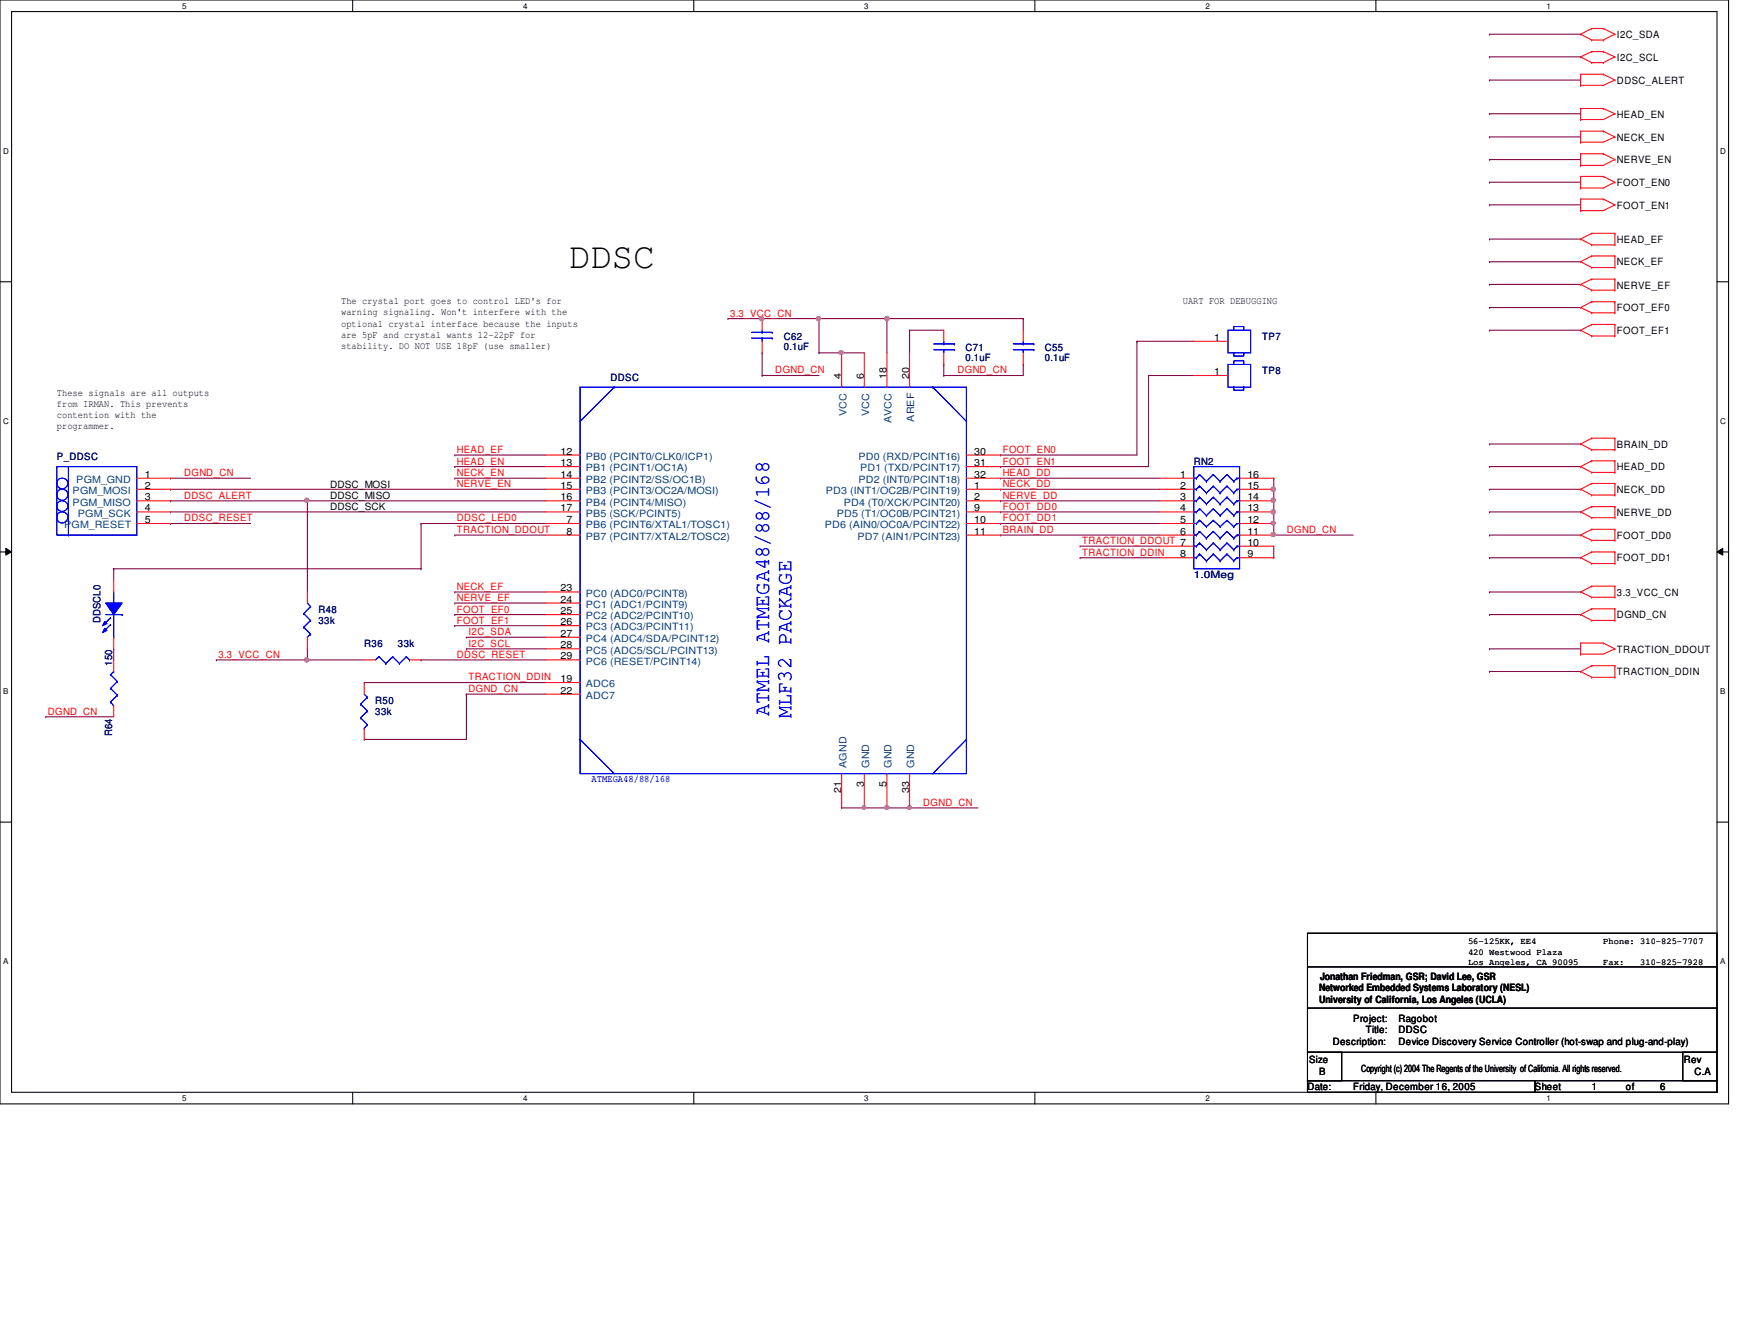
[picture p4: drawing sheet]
<svg xmlns="http://www.w3.org/2000/svg" width="279mm" height="216mm" viewBox="0 0 279 216" stroke-linecap="round" stroke-linejoin="round" font-family="sans-serif">
<path d="M0 0h278v177.5h-278zM1.9 1.9h274.3v173.7h-274.3z" fill="none" stroke="#000" stroke-width=".17"/>
<g fill="#fff">
<path d="M29.3 .3h.7v1.4h-.7z"/>
<path d="M29.3 175.9h.7v1.4h-.7z"/>
</g>
<path d="M56.7 0v1.9M56.7 175.6v1.9" fill="none" stroke="#000" stroke-width=".17"/>
<g fill="#fff">
<path d="M84.2 .3h.6v1.4h-.6z"/>
<path d="M84.2 175.9h.6v1.4h-.6z"/>
</g>
<path d="M111.6 0v1.9M111.6 175.6v1.9" fill="none" stroke="#000" stroke-width=".17"/>
<g fill="#fff">
<path d="M139 .3h.7v1.4h-.7z"/>
<path d="M139 175.9h.7v1.4h-.7z"/>
</g>
<path d="M166.5 0v1.9M166.5 175.6v1.9" fill="none" stroke="#000" stroke-width=".17"/>
<g fill="#fff">
<path d="M193.9 .3h.7v1.4h-.7z"/>
<path d="M193.9 175.9h.7v1.4h-.7z"/>
</g>
<path d="M221.3 0v1.9M221.3 175.6v1.9" fill="none" stroke="#000" stroke-width=".17"/>
<g fill="#fff">
<path d="M248.8 .3h.6v1.4h-.6z"/>
<path d="M248.8 175.9h.6v1.4h-.6z"/>
<path d="M.5 23.5h.9v1.5h-.9z"/>
<path d="M276.7 23.5h.9v1.5h-.9z"/>
<path d="M.5 67h.9v1.4h-.9z"/>
<path d="M276.7 67h.9v1.4h-.9z"/>
</g>
<path d="M0 45.3h1.9M276.2 45.3h1.8" fill="none" stroke="#000" stroke-width=".17"/>
<g fill="#fff">
<path d="M.5 110.4h.9v1.4h-.9z"/>
<path d="M276.7 110.4h.8v1.4h-.8z"/>
</g>
<path d="M0 88.7h1.9M276.2 88.7h1.8" fill="none" stroke="#000" stroke-width=".17"/>
<path d="M.9 88.1l1 .6-1 .5zM276.2 88.7l.9-.6v1.1z" fill="#000"/>
<path d="M.9 88.1l1 .6-1 .5zM276.2 88.7l.9-.6v1.1z" fill="none" stroke="#000" stroke-width=".16"/>
<g fill="#fff">
<path d="M.5 153.8h.8v1.5h-.8z"/>
<path d="M276.7 153.8h.8v1.5h-.8z"/>
</g>
<path d="M0 132.2h1.9M276.2 132.2h1.8" fill="none" stroke="#000" stroke-width=".17"/>
<path d="M142.7 51.2h.1M142.7 51.2h21.9" fill="none" stroke="#800040" stroke-width=".17"/>
<circle cx="142.7" cy="51.2" r=".35" fill="#f0f"/>
<circle cx="142.7" cy="51.2" r=".35" fill="none" stroke="#f0f" stroke-width=".17"/>
<g fill="none" stroke="#800040" stroke-width=".17">
<path d="M164.6 58.6h.1M164.6 51.2h.1M164.6 51.2v1.9M164.6 58.6v1.8M27.4 76.9h.1M27.4 76.9h12.9M27.4 82.3h.1M27.4 82.3h60.4M49.4 80.5h.1M49.4 80.5h38.4M135.4 129.9h.1M135.4 129.9h3.6"/>
<path d="M146.3 129.9h.1M146.3 129.9h11"/>
</g>
<circle cx="146.3" cy="129.8" r=".33" fill="#f0f"/>
<circle cx="146.3" cy="129.8" r=".33" fill="none" stroke="#f0f" stroke-width=".17"/>
<path d="M135.4 56.7h.1M135.4 56.7h3.6" fill="none" stroke="#800040" stroke-width=".17"/>
<circle cx="135.3" cy="56.7" r=".33" fill="#f0f"/>
<circle cx="135.3" cy="56.7" r=".33" fill="none" stroke="#f0f" stroke-width=".17"/>
<g fill="none" stroke="#800040" stroke-width=".17">
<path d="M122.6 51.2h.1M122.6 51.2h9.1M131.7 51.2h.1M131.7 51.2v5.5M142.7 51.2h.1M142.7 51.2v5.5M146.3 53.1h.1M146.3 53.1v3.6M146.3 53.1h5.5M151.8 58.6h.1M151.8 58.6v1.8M27.4 78.7h.1"/>
<path d="M27.4 78.7h60.4M73.2 73.2h.1M73.2 75h.1M73.2 73.2h14.6M73.2 75h14.6M151.8 60.4h.1M151.8 60.4h12.8M67.7 106.1h.1M67.7 106.1h20.1M75 104.3h.1M75 102.4h.1M75 104.3h12.8"/>
<path d="M75 102.4h12.8"/>
</g>
<circle cx="131.6" cy="51.2" r=".35" fill="#f0f"/>
<circle cx="131.6" cy="51.2" r=".35" fill="none" stroke="#f0f" stroke-width=".17"/>
<circle cx="122.5" cy="51.2" r=".35" fill="#f0f"/>
<circle cx="122.5" cy="51.2" r=".35" fill="none" stroke="#f0f" stroke-width=".17"/>
<path d="M117.1 51.2h.1M117.1 51.2h5.5M122.6 56.7h.1M122.6 56.7v3.7M73.2 76.9h.1M73.2 76.9h14.6M122.6 60.4h.1M122.6 60.4h9.1M27.4 84.2h.1M27.4 84.2h12.9M139 129.9h.1M139 129.9h3.7" fill="none" stroke="#800040" stroke-width=".17"/>
<circle cx="139" cy="129.8" r=".31" fill="#f0f"/>
<circle cx="139" cy="129.8" r=".31" fill="none" stroke="#f0f" stroke-width=".17"/>
<g fill="none" stroke="#800040" stroke-width=".17">
<path d="M131.7 56.7h.1M131.7 51.2h.1M131.7 56.7h3.7M131.7 51.2h11M161 73.2h.1M161 75h.1M161 76.9h.1M161 78.7h.1M161 73.2h21.9M161 75h23.7M161 76.9h25.6M161 78.7h25.6"/>
<path d="M204.9 76.9h.1M204.9 76.9v1.8M67.7 84.2h.1M67.7 84.2h20.1M73.2 95.2h.1M73.2 96.9h.1M73.2 98.8h.1M73.2 95.2h14.6M73.2 96.9h14.6M73.2 98.8h14.6M161 80.5h.1M161 82.3h.1"/>
<path d="M161 84.2h.1M161 86h.1M161 84.2h25.6M161 80.5h25.6M161 82.3h25.6M161 86h25.6M204.9 82.3h.1M204.9 82.3v1.9M73.2 100.6h.1M73.2 100.6h14.6M75 111.6h.1M75 111.6h12.8"/>
</g>
<circle cx="204.8" cy="82.3" r=".35" fill="#f0f"/>
<circle cx="204.8" cy="82.3" r=".35" fill="none" stroke="#f0f" stroke-width=".17"/>
<path d="M204.9 80.5h.1M204.9 80.5v1.8" fill="none" stroke="#800040" stroke-width=".17"/>
<circle cx="204.8" cy="80.4" r=".35" fill="#f0f"/>
<circle cx="204.8" cy="80.4" r=".35" fill="none" stroke="#f0f" stroke-width=".17"/>
<path d="M204.9 78.7h.1M204.9 78.7v1.8" fill="none" stroke="#800040" stroke-width=".17"/>
<circle cx="204.8" cy="78.6" r=".35" fill="#f0f"/>
<circle cx="204.8" cy="78.6" r=".35" fill="none" stroke="#f0f" stroke-width=".17"/>
<g fill="none" stroke="#800040" stroke-width=".17">
<path d="M239.6 5.5h.1M239.6 9.1h.1M239.6 18.3h.1M239.6 5.5h14.7M239.6 9.1h14.7M239.6 18.3h14.7M239.6 32.9h.1M239.6 29.3h.1M239.6 25.7h.1M239.6 22h.1M239.6 32.9h14.7M239.6 29.3h14.7"/>
<path d="M239.6 25.7h14.7M239.6 22h14.7M204.9 86h.1M204.9 86h12.8"/>
</g>
<circle cx="204.8" cy="85.9" r=".35" fill="#f0f"/>
<circle cx="204.8" cy="85.9" r=".35" fill="none" stroke="#f0f" stroke-width=".17"/>
<g fill="none" stroke="#800040" stroke-width=".17">
<path d="M239.6 12.9h.1M239.6 12.9h14.7M239.6 38.4h.1M239.6 38.4h14.7M239.6 45.7h.1M239.6 42.1h.1M239.6 53.1h.1M239.6 49.4h.1M239.6 45.7h14.7M239.6 42.1h14.7M239.6 53.1h14.7M239.6 49.4h14.7"/>
<path d="M239.6 78.7h.1M239.6 75h.1M239.6 71.4h.1M239.6 78.7h14.7M239.6 75h14.7M239.6 71.4h14.7M173.7 89.7h.1M173.7 89.7h12.9M204.9 84.2h.1M204.9 84.2v1.8M239.6 82.3h.1M239.6 89.7h.1"/>
<path d="M239.6 86h.1M239.6 95.2h.1M239.6 98.8h.1M239.6 89.7h14.7M239.6 82.3h14.7M239.6 86h14.7M239.6 95.2h14.7M239.6 98.8h14.7"/>
</g>
<circle cx="204.8" cy="84.1" r=".33" fill="#f0f"/>
<circle cx="204.8" cy="84.1" r=".33" fill="none" stroke="#f0f" stroke-width=".17"/>
<g fill="none" stroke="#800040" stroke-width=".17">
<path d="M182.9 54.9h.1M182.9 54.9v18.3M182.9 54.9h9.1M184.7 60.4h.1M184.7 60.4h7.3M184.7 60.4v14.6M18.3 91.4h.1M18.3 91.4v1.9M18.3 91.4h49.4M49.4 80.5h.1M49.4 80.5v14.7M73.2 86h.1"/>
<path d="M73.2 86h14.6M7.4 115.2h.1M7.4 115.2h10.9M18.3 104.3h.1M18.3 104.3v1.8M58.6 109.7h.1M58.6 118.9h.1M58.6 109.7h29.2M75 111.6h.1M75 111.6v7.3h-16.4M239.6 104.3h.1M239.6 107.9h.1"/>
<path d="M239.6 104.3h14.7M239.6 107.9h14.7"/>
</g>
<circle cx="49.3" cy="80.4" r=".35" fill="#f0f"/>
<circle cx="49.3" cy="80.4" r=".35" fill="none" stroke="#f0f" stroke-width=".17"/>
<path d="M27.4 80.5h.1M27.4 80.5h22M49.4 106.1h.1M49.4 106.1h9.2" fill="none" stroke="#800040" stroke-width=".17"/>
<circle cx="49.3" cy="106.1" r=".35" fill="#f0f"/>
<circle cx="49.3" cy="106.1" r=".35" fill="none" stroke="#f0f" stroke-width=".17"/>
<path d="M67.7 91.4h.1M67.7 84.2v7.2M173.7 87.8h.1M173.7 87.8h12.9M204.9 89.7h.1M204.9 87.8v1.9M34.8 106.1h.1M49.4 104.3h.1M49.4 104.3v1.8h-14.6M142.7 129.9h.1M142.7 129.9h3.6" fill="none" stroke="#800040" stroke-width=".17"/>
<circle cx="142.7" cy="129.8" r=".33" fill="#f0f"/>
<circle cx="142.7" cy="129.8" r=".33" fill="none" stroke="#f0f" stroke-width=".17"/>
<g fill="none" stroke="#f00" stroke-width=".17">
<path d="M254.3 5.5h.1M254.3 9.1h.1M254.3 17.4h.1M254.3 19.2h.1M254.3 11.9h.1M254.3 13.7h.1M254.3 11.9v1.8M254.3 17.4v1.8M254.3 5.5l1.7 .9M254.3 9.1l1.7 1M254.3 17.4h3.6M254.3 11.9h3.6"/>
<path d="M256 4.6h.1M256 6.4h.1M256 8.3h.1M256 10.1h.1M256 4.6l-1.7 .9M256 4.6h1.9M256 6.4h1.9M256 8.3l-1.7 .8M256 8.3h1.9M256 10.1h1.9M257.9 4.6h.1M257.9 6.4h.1"/>
<path d="M257.9 8.3h.1M257.9 10.1h.1M257.9 17.4h.1M257.9 11.9h.1M257.9 4.6l1.9 .9M257.9 8.3l1.9 .8M257.9 17.4l1.9 .9M257.9 11.9l1.9 1M259.8 5.5h.1M259.8 9.1h.1M259.8 18.3h.1M259.8 12.9h.1"/>
<path d="M259.8 5.5l-1.9 .9M259.8 9.1l-1.9 1M259.8 18.3l-1.9 .9h-3.6M259.8 12.9l-1.9 .8h-3.6M254.3 32h.1M254.3 33.9h.1M254.3 24.7h.1M254.3 26.6h.1M254.3 21.1h.1M254.3 22.9h.1M254.3 28.4h.1M254.3 30.2h.1"/>
<path d="M254.3 38.4h.1M254.3 32h3.6M254.3 21.1v1.8M254.3 24.7v1.9M254.3 28.4v1.8M254.3 32v1.9M254.3 24.7h3.6M254.3 21.1h3.6M254.3 28.4h3.6M254.3 38.4l1.7 1M256 37.5h.1M256 39.4h.1"/>
<path d="M256 37.5h3.8M256 37.5l-1.7 .9M256 39.4h3.8M257.9 32h.1M257.9 24.7h.1M257.9 21.1h.1M257.9 28.4h.1M257.9 32l1.9 .9M257.9 24.7l1.9 1M257.9 21.1l1.9 .9M257.9 28.4l1.9 .9M259.8 32.9h.1"/>
<path d="M259.8 25.7h.1M259.8 22h.1M259.8 29.3h.1M259.8 39.4h.1M259.8 37.5h.1M259.8 32.9l-1.9 1h-3.6M259.8 25.7l-1.9 .9h-3.6M259.8 22l-1.9 .9h-3.6M259.8 29.3l-1.9 .9h-3.6M259.8 37.5v1.9M122.6 51.2v1.9M122.6 54.9v1.8"/>
<path d="M151.8 53.1v1.8M151.8 56.7v1.9M164.6 53.1v1.8M164.6 56.7v1.9M254.3 42.1h.1M254.3 45.7h.1M254.3 53.1h.1M254.3 49.4h.1M254.3 42.1l1.7 .9M254.3 45.7l1.7 1M254.3 53.1l1.7 .9M254.3 49.4l1.7 .9"/>
<path d="M256 41.1h.1M256 43h.1M256 44.9h.1M256 46.7h.1M256 52.2h.1M256 54h.1M256 48.5h.1M256 50.3h.1M256 41.1h3.8M256 41.1l-1.7 1M256 43h3.8M256 44.9h3.8"/>
<path d="M256 44.9l-1.7 .8M256 46.7h3.8M256 52.2h3.8M256 52.2l-1.7 .9M256 54h3.8M256 48.5h3.8M256 48.5l-1.7 .9M256 50.3h3.8M259.8 43h.1M259.8 41.1h.1M259.8 46.7h.1M259.8 44.9h.1"/>
<path d="M259.8 54h.1M259.8 52.2h.1M259.8 50.3h.1M259.8 48.5h.1M259.8 41.1v1.9M259.8 44.9v1.8M259.8 48.5v1.8M259.8 52.2v1.8M22 76.9h5.4M22 78.7h5.4M186.6 76.9h5.4M186.6 78.7h5.4"/>
<path d="M192 60.4h5.5M199.4 76.9h5.5M199.4 78.7h5.5M254.3 78.7h.1M254.3 75h.1M254.3 71.4h.1M254.3 78.7l1.7 .9M254.3 75l1.7 .9M254.3 71.4l1.7 .9M256 77.7h.1M256 79.6h.1M256 74.1h.1"/>
<path d="M256 75.9h.1M256 70.4h.1M256 72.3h.1M256 77.7h3.8M256 77.7l-1.7 1M256 79.6h3.8M256 74.1h3.8M256 74.1l-1.7 .9M256 75.9h3.8M256 70.4h3.8M256 70.4l-1.7 1M256 72.3h3.8"/>
<path d="M259.8 79.6h.1M259.8 77.7h.1M259.8 75.9h.1M259.8 74.1h.1M259.8 72.3h.1M259.8 70.4h.1M259.8 70.4v1.9M259.8 74.1v1.8M259.8 77.7v1.9M22 80.5h5.4M22 82.3h5.4M22 84.2h5.4"/>
<path d="M186.6 80.5h5.4M186.6 82.3h5.4M186.6 84.2h5.4M186.6 86h5.4M186.6 87.8h5.4M186.6 89.7h5.4M199.4 80.5h5.5M199.4 82.3h5.5M199.4 84.2h5.5M199.4 86h5.5M199.4 87.8h5.5M199.4 89.7h5.5"/>
<path d="M254.3 82.3h.1M254.3 89.7h.1M254.3 86h.1M254.3 95.2h.1M254.3 98.8h.1M254.3 82.3l1.7 .9M254.3 89.7l1.7 .9M254.3 86l1.7 .9M254.3 95.2l1.7 .8M254.3 98.8l1.7 .9M256 81.4h.1M256 83.2h.1"/>
<path d="M256 88.7h.1M256 90.6h.1M256 85.1h.1M256 86.9h.1M256 94.2h.1M256 96h.1M256 97.9h.1M256 99.7h.1M256 81.4h3.8M256 81.4l-1.7 .9M256 83.2h3.8M256 88.7h3.8"/>
<path d="M256 88.7l-1.7 1M256 90.6h3.8M256 85.1h3.8M256 85.1l-1.7 .9M256 86.9h3.8M256 94.2h3.8M256 94.2l-1.7 1M256 96h3.8M256 97.9h3.8M256 97.9l-1.7 .9M256 99.7h3.8M259.8 83.2h.1"/>
<path d="M259.8 81.4h.1M259.8 90.6h.1M259.8 88.7h.1M259.8 86.9h.1M259.8 85.1h.1M259.8 96h.1M259.8 94.2h.1M259.8 99.7h.1M259.8 97.9h.1M259.8 81.4v1.8M259.8 85.1v1.8M259.8 88.7v1.9"/>
<path d="M259.8 94.2v1.8M259.8 97.9v1.8M18.3 106.1v1.8M18.3 113.5v1.7M254.3 103.4h.1M254.3 105.2h.1M254.3 107.9h.1M254.3 103.4v1.8M254.3 103.4h3.6M254.3 107.9l1.7 1M256 107h.1M256 108.9h.1"/>
<path d="M256 107h3.8M256 107l-1.7 .9M256 108.9h3.8M257.9 103.4h.1M257.9 103.4l1.9 .9M259.8 104.3h.1M259.8 108.9h.1M259.8 107h.1M259.8 107v1.9M259.8 104.3l-1.9 .9h-3.6"/>
</g>
<path d="M210.3 150h65.9v19.2h-65.9zM210.3 155.4h65.9M276.2 155.4h.1M210.3 169.2h5.5v4.5h-5.5zM210.3 173.7h36.6v1.9h-36.6zM210.3 162.1h65.9M246.9 173.7h29.3v1.9h-29.3zM270.7 169.2h5.5v4.5h-5.5zM276.2 162.1h.1" fill="none" stroke="#000" stroke-width=".17"/>
<g fill="none" stroke="#00f" stroke-width=".17">
<path d="M120.9 54.4h3.3M120.9 53.4h3.3M122.6 53.4h.1M122.6 54.4h.1M122.6 53.1v.3M122.6 54.4v.5M124.2 54.4h.1M124.2 53.4h.1M150.2 56.2h3.3M150.2 55.3h3.3M151.8 55.3h.1M151.8 56.2h.1"/>
<path d="M151.8 54.9v.4M151.8 56.2v.5M153.5 56.2h.1M153.5 55.3h.1M163 56.2h3.3M163 55.3h3.3M164.6 55.3h.1M164.6 56.2h.1M164.6 54.9v.4M164.6 56.2v.5M166.3 56.2h.1M166.3 55.3h.1"/>
<path d="M197.5 58.6h3.7v3.6h-3.7zM198.5 58.6v-.6h1.6v.6M9.1 75h12.9v11h-12.9zM11 75v11M192 75h7.4v16.4h-7.4zM192 76.9h.4M192 78.7h.4M192.4 76.9h.1M192.4 78.7h.1M193 76.3h.1M193 78.1h.1M193 79.9h.1"/>
<path d="M193 76.3l-.2 .2M193 78.1l-.6 .6M193 79.9l-.2 .2M193 76.3l-.6 .6M193 76.3l1.1 1.1M193 78.1l1.1 1.1M193 79.9l-.6 .6M193 79.9l1.1 1.1M194.1 77.4h.1M194.1 79.2h.1M195.2 76.3h.1M195.2 78.1h.1"/>
<path d="M195.2 79.9h.1M195.2 76.3l-1.1 1.1M195.2 76.3l1.1 1.1M195.2 78.1l-1.1 1.1M195.2 78.1l1.1 1.1M195.2 79.9l-1.1 1.1M195.2 79.9l1.1 1.1M196.3 77.4h.1M196.3 79.2h.1M197.4 76.3h.1M197.4 78.1h.1M197.4 79.9h.1"/>
<path d="M197.4 76.3l-1.1 1.1M197.4 76.3l1.1 1.1M197.4 78.1l-1.1 1.1M197.4 78.1l1.1 1.1M197.4 79.9l-1.1 1.1M197.4 79.9l1.1 1.1M198.5 62.2v.5h1.6v-.5M198.5 77.4h.1M198.5 79.2h.1M199 76.9h.1M199 78.7h.1M199 76.9h.4"/>
<path d="M199 76.9l-.5 .5M199 78.7h.4M199 78.7l-.5 .5M199.4 76.9h.1M199.4 78.7h.1M11 86h.1M17 98.8h2.6M18.3 96.9h.1M18.3 95.2v1.7M18.3 98.8v3.6M19.6 98.8h.1M192 80.5h.4"/>
<path d="M192 82.3h.4M192 84.2h.4M192 86h.4M192 87.8h.4M192 89.7h.4M192.4 80.5h.1M192.4 82.3h.1M192.4 84.2h.1M192.4 86h.1M192.4 87.8h.1M192.4 89.7h.1M193 81.8h.1"/>
<path d="M193 83.7h.1M193 85.4h.1M193 87.3h.1M193 89.1h.1M193 81.8l-.6 .5M193 83.7l-.6 .5M193 85.4l-.2 .2M193 87.3l-.6 .5M193 89.1l-.2 .1M193 81.8l1.1 1.1M193 83.7l1.1 1M193 85.4l-.6 .6"/>
<path d="M193 85.4l1.1 1.1M193 87.3l1.1 1.1M193 89.1l-.6 .6M193 89.1l1.1 1.1M194.1 81h.1M194.1 82.9h.1M194.1 84.7h.1M194.1 86.5h.1M194.1 88.4h.1M194.1 90.2h.1M195.2 81.8h.1M195.2 83.7h.1"/>
<path d="M195.2 85.4h.1M195.2 87.3h.1M195.2 89.1h.1M195.2 81.8l-1.1 1.1M195.2 81.8l1.1 1.1M195.2 83.7l-1.1 1M195.2 83.7l1.1 1M195.2 85.4l-1.1 1.1M195.2 85.4l1.1 1.1M195.2 87.3l-1.1 1.1M195.2 87.3l1.1 1.1M195.2 89.1l-1.1 1.1"/>
<path d="M195.2 89.1l1.1 1.1M196.3 81h.1M196.3 82.9h.1M196.3 84.7h.1M196.3 86.5h.1M196.3 88.4h.1M196.3 90.2h.1M197.4 81.8h.1M197.4 83.7h.1M197.4 85.4h.1M197.4 87.3h.1M197.4 89.1h.1"/>
<path d="M197.4 81.8l-1.1 1.1M197.4 81.8l1.1 1.1M197.4 83.7l-1.1 1M197.4 83.7l1.1 1M197.4 85.4l-1.1 1.1M197.4 85.4l1.1 1.1M197.4 87.3l-1.1 1.1M197.4 87.3l1.1 1.1M197.4 89.1l-1.1 1.1M197.4 89.1l1.1 1.1M198.5 81h.1M198.5 82.9h.1"/>
<path d="M198.5 84.7h.1M198.5 86.5h.1M198.5 88.4h.1M198.5 90.2h.1M199 80.5h.1M199 82.3h.1M199 84.2h.1M199 86h.1M199 87.8h.1M199 89.7h.1M199 80.5h.4M199 80.5l-.5 .5"/>
<path d="M199 82.3h.4M199 82.3l-.5 .6M199 84.2h.4M199 84.2l-.5 .5M199 86h.4M199 86l-.5 .5M199 87.8h.4M199 87.8l-.5 .6M199 89.7h.4M199 89.7l-.5 .5M199.4 80.5h.1M199.4 82.3h.1"/>
<path d="M199.4 84.2h.1M199.4 86h.1M199.4 87.8h.1M199.4 89.7h.1M17.8 112.9h.1M17.8 110.7h.1M17.8 108.5h.1M17.8 112.9l.5 .6M17.8 110.7l1.1 1.1M17.8 108.5l1.1 1.1M18.3 107.9h.1M18.3 102.4h.1"/>
<path d="M18.3 107.9l-.5 .6M18.9 111.8h.1M18.9 109.6h.1M18.9 111.8l-1.1 1.1M18.9 109.6l-1.1 1.1"/>
<circle cx="10" cy="79.5" r=".9"/>
<circle cx="10" cy="77.7" r=".88"/>
<circle cx="10" cy="83.2" r=".9"/>
<circle cx="10" cy="81.4" r=".88"/>
</g>
<path d="M17 96.9h2.6l-1.3 1.9z" fill-rule="evenodd" fill="#00f"/>
<path d="M17 96.9h2.6l-1.3 1.9z" fill="none" stroke="#00f" stroke-width=".17"/>
<path d="M16.8 101l.4 .3-.7 .4z" fill-rule="evenodd" fill="#00f"/>
<path d="M16.8 101l.4 .3-.7 .4z" fill="none" stroke="#00f" stroke-width=".17"/>
<path d="M16.8 99.9l.4 .3-.7 .4z" fill-rule="evenodd" fill="#00f"/>
<path d="M16.8 99.9l.4 .3-.7 .4zM17 98.8h2.6M17.8 99.3h.1M17.8 99.3l-1.1 1.1M18.3 96.9h.1M18.3 95.2v1.7M18.3 98.8v3.6M19.6 98.8h.1M17.8 100.4h.1M17.8 100.4l-1.1 1.1M18.3 102.4h.1" fill="none" stroke="#00f" stroke-width=".17"/>
<path d="M17 96.9h2.6l-1.3 1.9z" fill-rule="evenodd" fill="#00f"/>
<path d="M17 96.9h2.6l-1.3 1.9z" fill="none" stroke="#00f" stroke-width=".17"/>
<path d="M16.8 101l.4 .3-.7 .4z" fill-rule="evenodd" fill="#00f"/>
<path d="M16.8 101l.4 .3-.7 .4z" fill="none" stroke="#00f" stroke-width=".17"/>
<path d="M16.8 99.9l.4 .3-.7 .4z" fill-rule="evenodd" fill="#00f"/>
<g fill="none" stroke="#00f" stroke-width=".17">
<path d="M197.5 53.1h3.7v3.6h-3.7zM198.5 56.7v.5h1.6v-.5M198.5 53.1v-.6h1.6v.6M93.3 62.2h62.1v62.2h-62.1zM98.8 62.2h.1M98.8 62.2l-5.5 5.5M150 62.2h.1M150 62.2l5.4 5.5M16.8 99.9l.4 .3-.7 .4zM17.8 99.3h.1M17.8 99.3l-1.1 1.1M48.9 98.6h.1"/>
<path d="M48.9 98.6l1.1 1.1M49.4 96.9l.6 .6M50 97.5h.1M50 99.7h.1M50 97.5l-1.1 1.1M50 99.7l-1.1 1.1M17.8 100.4h.1M17.8 100.4l-1.1 1.1M48.9 100.8h.1M48.9 100.8l1.1 1.1M49.4 102.4h.1M50 101.9h.1"/>
<path d="M50 101.9l-.6 .5M58 113.2h.1M58 115.4h.1M58 113.2l1.1 1.1M58 115.4l1.1 1.1M58.6 117.1h.1M58.6 111.6l.5 .5M59.1 112.1h.1M59.1 114.3h.1M59.1 116.5h.1M59.1 112.1l-1.1 1.1M59.1 114.3l-1.1 1.1"/>
<path d="M59.1 116.5l-.5 .6M61 105.6h.1M61 105.6l-.6 .5M61 105.6l1.1 1.1M62.1 106.7h.1M63.2 105.6h.1M63.2 105.6l-1.1 1.1M63.2 105.6l1.1 1.1M64.3 106.7h.1M65.4 105.6h.1M65.4 105.6l-1.1 1.1M65.4 105.6l.5 .5"/>
<path d="M65.9 106.1h.1M93.3 118.9h.1M93.3 118.9l5.5 5.5M155.4 118.9h.1M155.4 118.9l-5.4 5.5"/>
</g>
<g fill="none" stroke="#f00" stroke-width=".17">
<path d="M135.4 56.7v5.5M139 56.7v5.5M142.7 56.7v5.5M146.3 56.7v5.5M192 54.9h5.5M87.8 73.2h5.5M87.8 75h5.5M87.8 76.9h5.5M87.8 78.7h5.5M155.4 73.2h5.6M155.4 75h5.6M155.4 76.9h5.6"/>
<path d="M155.4 78.7h5.6M18.3 93.3v1.9M49.4 95.2v1.7M87.8 80.5h5.5M87.8 82.3h5.5M87.8 84.2h5.5M87.8 86h5.5M87.8 95.2h5.5M87.8 96.9h5.5M87.8 98.8h5.5M155.4 80.5h5.6M155.4 82.3h5.6"/>
<path d="M155.4 84.2h5.6M155.4 86h5.6M18.3 102.4v1.9M49.4 102.4v1.9M58.6 106.1h1.8M58.6 109.7v1.9M58.6 117.1v1.8M65.9 106.1h1.8M87.8 106.1h5.5M87.8 111.6h5.5M87.8 100.6h5.5M87.8 102.4h5.5"/>
<path d="M87.8 104.3h5.5M87.8 109.7h5.5M135.4 124.4v5.5M139 124.4v5.5M142.7 124.4v5.5M146.3 124.4v5.5"/>
</g>
<circle cx="142.7" cy="51.2" r=".35" fill="#f0f"/>
<circle cx="142.7" cy="51.2" r=".35" fill="none" stroke="#f0f" stroke-width=".17"/>
<circle cx="146.3" cy="129.8" r=".33" fill="#f0f"/>
<circle cx="146.3" cy="129.8" r=".33" fill="none" stroke="#f0f" stroke-width=".17"/>
<circle cx="135.3" cy="56.7" r=".33" fill="#f0f"/>
<circle cx="135.3" cy="56.7" r=".33" fill="none" stroke="#f0f" stroke-width=".17"/>
<circle cx="131.6" cy="51.2" r=".35" fill="#f0f"/>
<circle cx="131.6" cy="51.2" r=".35" fill="none" stroke="#f0f" stroke-width=".17"/>
<circle cx="122.5" cy="51.2" r=".35" fill="#f0f"/>
<circle cx="122.5" cy="51.2" r=".35" fill="none" stroke="#f0f" stroke-width=".17"/>
<circle cx="139" cy="129.8" r=".31" fill="#f0f"/>
<circle cx="139" cy="129.8" r=".31" fill="none" stroke="#f0f" stroke-width=".17"/>
<circle cx="204.8" cy="82.3" r=".35" fill="#f0f"/>
<circle cx="204.8" cy="82.3" r=".35" fill="none" stroke="#f0f" stroke-width=".17"/>
<circle cx="204.8" cy="80.4" r=".35" fill="#f0f"/>
<circle cx="204.8" cy="80.4" r=".35" fill="none" stroke="#f0f" stroke-width=".17"/>
<circle cx="204.8" cy="78.6" r=".35" fill="#f0f"/>
<circle cx="204.8" cy="78.6" r=".35" fill="none" stroke="#f0f" stroke-width=".17"/>
<circle cx="204.8" cy="85.9" r=".35" fill="#f0f"/>
<circle cx="204.8" cy="85.9" r=".35" fill="none" stroke="#f0f" stroke-width=".17"/>
<circle cx="204.8" cy="84.1" r=".33" fill="#f0f"/>
<circle cx="204.8" cy="84.1" r=".33" fill="none" stroke="#f0f" stroke-width=".17"/>
<circle cx="49.3" cy="80.4" r=".35" fill="#f0f"/>
<circle cx="49.3" cy="80.4" r=".35" fill="none" stroke="#f0f" stroke-width=".17"/>
<circle cx="49.3" cy="106.1" r=".35" fill="#f0f"/>
<circle cx="49.3" cy="106.1" r=".35" fill="none" stroke="#f0f" stroke-width=".17"/>
<circle cx="142.7" cy="129.8" r=".33" fill="#f0f"/>
<circle cx="142.7" cy="129.8" r=".33" fill="none" stroke="#f0f" stroke-width=".17"/>
<text font-size="5.8" x="91.4" y="43.1">DDSC</text>
<g font-size="3.5" fill="#00f">
<text x="123.7" y="115.1" transform="rotate(-90 123.7 115.1)">ATMEL ATMEGA48/88/168</text>
<text x="127.3" y="115.4" transform="rotate(-90 127.3 115.4)">MLF32 PACKAGE</text>
</g>
<g font-size="1.6">
<text x="260.1" y="6.1">I2C_SDA</text>
<text x="260.1" y="9.8">I2C_SCL</text>
<text x="260.1" y="13.5">DDSC_ALERT</text>
<text x="260.1" y="19">HEAD_EN</text>
<text x="260.1" y="22.6">NECK_EN</text>
<text x="260.1" y="26.2">NERVE_EN</text>
<text x="260.1" y="29.9">FOOT_EN0</text>
<text x="260.1" y="33.5">FOOT_EN1</text>
<text x="260.1" y="39">HEAD_EF</text>
<text x="260.1" y="42.7">NECK_EF</text>
<text x="260.1" y="46.4">NERVE_EF</text>
<text x="54.9" y="48.9">The crystal port goes to control LED's for</text>
<text x="54.9" y="50.7">warning signaling. Won't interfere with the</text>
<text x="54.9" y="52.5">optional crystal interface because the inputs</text>
<text x="190.2" y="48.9">UART FOR DEBUGGING</text>
<text x="260.1" y="53.7">FOOT_EF1</text>
<text x="260.1" y="50">FOOT_EF0</text>
<text x="54.9" y="54.3">are 5pF and crystal wants 12-22pF for</text>
<text x="54.9" y="56">stability. DO NOT USE 18pF (use smaller)</text>
<text x="195.3" y="54.8">1</text>
<text x="9.1" y="63.6">These signals are all outputs</text>
<text x="9.1" y="65.4">from IRMAN. This prevents</text>
<text x="135.3" y="61" transform="rotate(-90 135.3 61)">4</text>
<text x="138.9" y="61" transform="rotate(-90 138.9 61)">6</text>
<text x="142.6" y="61" transform="rotate(-90 142.6 61)">18</text>
<text x="146.2" y="61" transform="rotate(-90 146.2 61)">20</text>
<text x="195.3" y="60.3">1</text>
<text x="9.1" y="67.1">contention with the</text>
<text x="9.1" y="68.9">programmer.</text>
<text x="260.1" y="72">BRAIN_DD</text>
<text x="23.3" y="76.8">1</text>
<text x="90.2" y="73.1">12</text>
<text x="90.2" y="74.9">13</text>
<text x="90.2" y="76.8">14</text>
<text x="156.7" y="73.1">30</text>
<text x="156.7" y="74.9">31</text>
<text x="156.7" y="76.8">32</text>
<text x="189.8" y="76.8">1</text>
<text x="200.7" y="76.8">16</text>
<text x="260.1" y="75.6">HEAD_DD</text>
<text x="23.3" y="78.6">2</text>
<text x="23.3" y="80.4">3</text>
<text x="23.3" y="82.2">4</text>
<text x="53.1" y="78.4">DDSC_MOSI</text>
<text x="53.1" y="80.2">DDSC_MISO</text>
<text x="53.1" y="82">DDSC_SCK</text>
<text x="90.2" y="78.6">15</text>
<text x="90.2" y="80.4">16</text>
<text x="90.2" y="82.2">17</text>
<text x="156.7" y="78.6">1</text>
<text x="156.7" y="80.4">2</text>
<text x="156.7" y="82.2">9</text>
<text x="189.8" y="78.6">2</text>
<text x="189.8" y="80.4">3</text>
<text x="189.8" y="82.2">4</text>
<text x="200.7" y="78.6">15</text>
<text x="200.7" y="80.4">14</text>
<text x="200.7" y="82.2">13</text>
<text x="260.1" y="79.2">NECK_DD</text>
<text x="260.1" y="83">NERVE_DD</text>
<text x="23.3" y="84.1">5</text>
<text x="91.1" y="84.1">7</text>
<text x="91.1" y="85.9">8</text>
<text x="156.7" y="84.1">10</text>
<text x="156.7" y="85.9">11</text>
<text x="189.8" y="84.1">5</text>
<text x="189.8" y="85.9">6</text>
<text x="189.8" y="89.6">8</text>
<text x="200.7" y="84.1">12</text>
<text x="200.7" y="85.9">11</text>
<text x="200.7" y="87.7">10</text>
<text x="200.7" y="89.6">9</text>
<text x="260.1" y="86.6">FOOT_DD0</text>
<text x="90.2" y="95.1">23</text>
<text x="260.1" y="90.3">FOOT_DD1</text>
<text x="260.1" y="95.8">3.3_VCC_CN</text>
<text x="90.2" y="96.9">24</text>
<text x="90.2" y="98.7">25</text>
<text x="90.2" y="100.5">26</text>
<text x="260.1" y="99.4">DGND_CN</text>
<text x="90.2" y="102.4">27</text>
<text x="90.2" y="104.2">28</text>
<text x="90.2" y="106">29</text>
<text x="260.1" y="104.9">TRACTION_DDOUT</text>
<text x="90.2" y="111.5">22</text>
<text x="90.2" y="109.6">19</text>
<text x="260.1" y="108.5">TRACTION_DDIN</text>
<text x="135.3" y="127.5" transform="rotate(-90 135.3 127.5)">21</text>
<text x="138.9" y="126.6" transform="rotate(-90 138.9 126.6)">3</text>
<text x="142.6" y="126.6" transform="rotate(-90 142.6 126.6)">5</text>
<text x="146.2" y="127.5" transform="rotate(-90 146.2 127.5)">33</text>
<text x="212.2" y="159.3">Networked Embedded Systems Laboratory (NESL)</text>
<text x="212.2" y="161.3">University of California, Los Angeles (UCLA)</text>
<text x="212.3" y="157.6">Jonathan Friedman, GSR; David Lee, GSR</text>
<text x="214.4" y="168">Description:</text>
<text x="217.7" y="164.3">Project:</text>
<text x="219.7" y="166.1">Title:</text>
<text x="225" y="164.3">Ragobot</text>
<text x="225" y="166.1">DDSC</text>
<text x="225" y="168">Device Discovery Service Controller (hot-swap and plug-and-play)</text>
<text x="210.6" y="170.9">Size</text>
<text x="212.2" y="172.9">B</text>
<text x="218.9" y="172.3">Copyright (c) 2004 The Regents of the University of California. All rights reserved.</text>
<text x="270.8" y="170.9">Rev</text>
<text x="272.5" y="172.9">C.A</text>
<text x="210.3" y="175.3">Date:</text>
<text x="217.7" y="175.3">Friday, December 16, 2005</text>
<text x="246.9" y="175.3">Sheet</text>
<text x="256" y="175.3">1</text>
<text x="261.5" y="175.3">of</text>
<text x="267" y="175.3">6</text>
</g>
<g font-size="1.6" fill="#f00">
<text x="117.4" y="50.9">3.3_VCC_CN</text>
<text x="124.7" y="60">DGND_CN</text>
<text x="154" y="60">DGND_CN</text>
<text x="29.6" y="76.5">DGND_CN</text>
<text x="73.5" y="72.8">HEAD_EF</text>
<text x="73.5" y="74.7">HEAD_EN</text>
<text x="73.5" y="76.5">NECK_EN</text>
<text x="161.3" y="72.8">FOOT_EN0</text>
<text x="161.3" y="74.7">FOOT_EN1</text>
<text x="161.3" y="76.5">HEAD_DD</text>
<text x="29.6" y="83.8">DDSC_RESET</text>
<text x="29.6" y="80.2">DDSC_ALERT</text>
<text x="73.5" y="78.3">NERVE_EN</text>
<text x="73.5" y="83.8">DDSC_LED0</text>
<text x="161.3" y="78.3">NECK_DD</text>
<text x="161.3" y="80.2">NERVE_DD</text>
<text x="161.3" y="82">FOOT_DD0</text>
<text x="161.3" y="83.8">FOOT_DD1</text>
<text x="73.5" y="85.7">TRACTION_DDOUT</text>
<text x="161.3" y="85.7">BRAIN_DD</text>
<text x="174.1" y="89.3">TRACTION_DDIN</text>
<text x="174.1" y="87.5">TRACTION_DDOUT 7</text>
<text x="207" y="85.7">DGND_CN</text>
<text x="73.5" y="94.8">NECK_EF</text>
<text x="73.5" y="96.6">NERVE_EF</text>
<text x="73.5" y="98.5">FOOT_EF0</text>
<text x="73.5" y="100.2">FOOT_EF1</text>
<text x="35.1" y="105.7">3.3_VCC_CN</text>
<text x="73.5" y="105.7">DDSC_RESET</text>
<text x="75.4" y="104">I2C_SCL</text>
<text x="75.4" y="102.1">I2C_SDA</text>
<text x="75.4" y="111.3">DGND_CN</text>
<text x="75.4" y="109.4">TRACTION_DDIN</text>
<text x="7.7" y="114.9">DGND_CN</text>
<text x="148.5" y="129.5">DGND_CN</text>
</g>
<g font-size="1.6" fill="#000080">
<text x="126.1" y="54.6">C62</text>
<text x="126.1" y="56.2">0.1uF</text>
<text x="155.3" y="56.4">C71</text>
<text x="155.3" y="58.1">0.1uF</text>
<text x="168.1" y="56.4">C55</text>
<text x="168.1" y="58.1">0.1uF</text>
<text x="203" y="54.6">TP7</text>
<text x="98.2" y="61.2">DDSC</text>
<text x="203" y="60.1">TP8</text>
<text x="9.1" y="74">P_DDSC</text>
<text x="192" y="74.7">RN2</text>
<text x="192" y="93">1.0Meg</text>
<text x="16.2" y="100.1" transform="rotate(-90 16.2 100.1)">DDSCL0</text>
<text x="51.2" y="98.5">R48</text>
<text x="51.2" y="100.3">33k</text>
<text x="18" y="107" transform="rotate(-90 18 107)">150</text>
<text x="58.6" y="104">R36</text>
<text x="64" y="104">33k</text>
<text x="60.4" y="113.1">R50</text>
<text x="18" y="118.4" transform="rotate(-90 18 118.4)">R64</text>
<text x="60.4" y="115">33k</text>
</g>
<g font-size="1.6" fill="#004080">
<text x="136.1" y="66.9" transform="rotate(-90 136.1 66.9)">VCC</text>
<text x="139.8" y="66.9" transform="rotate(-90 139.8 66.9)">VCC</text>
<text x="143.4" y="68.1" transform="rotate(-90 143.4 68.1)">AVCC</text>
<text x="147.1" y="67.8" transform="rotate(-90 147.1 67.8)">AREF</text>
<text x="12.3" y="77.6">PGM_GND</text>
<text x="94.2" y="73.9">PB0 (PCINT0/CLK0/ICP1)</text>
<text x="94.2" y="75.8">PB1 (PCINT1/OC1A)</text>
<text x="94.2" y="77.6">PB2 (PCINT2/SS/OC1B)</text>
<text x="138.1" y="73.9">PD0 (RXD/PCINT16)</text>
<text x="138.1" y="77.6">PD2 (INT0/PCINT18)</text>
<text x="138.3" y="75.8">PD1 (TXD/PCINT17)</text>
<text x="11.7" y="79.4">PGM_MOSI</text>
<text x="11.7" y="81.3">PGM_MISO</text>
<text x="12.5" y="83.1">PGM_SCK</text>
<text x="94.2" y="79.4">PB3 (PCINT3/OC2A/MOSI)</text>
<text x="94.2" y="81.3">PB4 (PCINT4/MISO)</text>
<text x="94.2" y="83.1">PB5 (SCK/PCINT5)</text>
<text x="132.8" y="79.4">PD3 (INT1/OC2B/PCINT19)</text>
<text x="134.6" y="83.1">PD5 (T1/OC0B/PCINT21)</text>
<text x="135.7" y="81.3">PD4 (T0/XCK/PCINT20)</text>
<text x="10.3" y="84.9">PGM_RESET</text>
<text x="94.2" y="84.9">PB6 (PCINT6/XTAL1/TOSC1)</text>
<text x="94.2" y="86.8">PB7 (PCINT7/XTAL2/TOSC2)</text>
<text x="132.7" y="84.9">PD6 (AIN0/OC0A/PCINT22)</text>
<text x="137.9" y="86.8">PD7 (AIN1/PCINT23)</text>
<text x="94.2" y="95.9">PC0 (ADC0/PCINT8)</text>
<text x="94.2" y="97.7">PC1 (ADC1/PCINT9)</text>
<text x="94.2" y="99.6">PC2 (ADC2/PCINT10)</text>
<text x="94.2" y="101.3">PC3 (ADC3/PCINT11)</text>
<text x="94.2" y="103.2">PC4 (ADC4/SDA/PCINT12)</text>
<text x="94.2" y="105.1">PC5 (ADC5/SCL/PCINT13)</text>
<text x="94.2" y="106.8">PC6 (RESET/PCINT14)</text>
<text x="94.2" y="112.4">ADC7</text>
<text x="94.2" y="110.5">ADC6</text>
<text x="136.1" y="123.4" transform="rotate(-90 136.1 123.4)">AGND</text>
<text x="139.8" y="123.4" transform="rotate(-90 139.8 123.4)">GND</text>
<text x="143.4" y="123.4" transform="rotate(-90 143.4 123.4)">GND</text>
<text x="147.1" y="123.4" transform="rotate(-90 147.1 123.4)">GND</text>
</g>
<text font-size="1.6" fill="#00f" x="95.2" y="125.7">ATMEGA48/88/168</text>
<g font-size="1.4">
<text x="236.1" y="151.8">56-125KK, EE4</text>
<text x="236.1" y="153.5">420 Westwood Plaza</text>
<text x="236.1" y="155.2">Los Angeles, CA 90095</text>
<text x="257.9" y="151.8">Phone: 310-825-7707</text>
<text x="257.9" y="155.2">Fax:</text>
<text x="263.8" y="155.2">310-825-7928</text>
</g>
<g font-size="1.3">
<text x="29.3" y="1.4">5</text>
<text x="84.2" y="1.4">4</text>
<text x="139" y="1.4">3</text>
<text x="193.9" y="1.4">2</text>
<text x="248.8" y="1.4">1</text>
<text x=".5" y="24.7">D</text>
<text x="276.7" y="24.7">D</text>
<text x=".5" y="68.2">C</text>
<text x="276.7" y="68.2">C</text>
<text x=".5" y="111.6">B</text>
<text x="276.7" y="111.6">B</text>
<text x=".5" y="155">A</text>
<text x="276.7" y="155">A</text>
<text x="29.3" y="177">5</text>
<text x="84.2" y="177">4</text>
<text x="139" y="177">3</text>
<text x="193.9" y="177">2</text>
<text x="248.8" y="177">1</text>
</g>
</svg>
